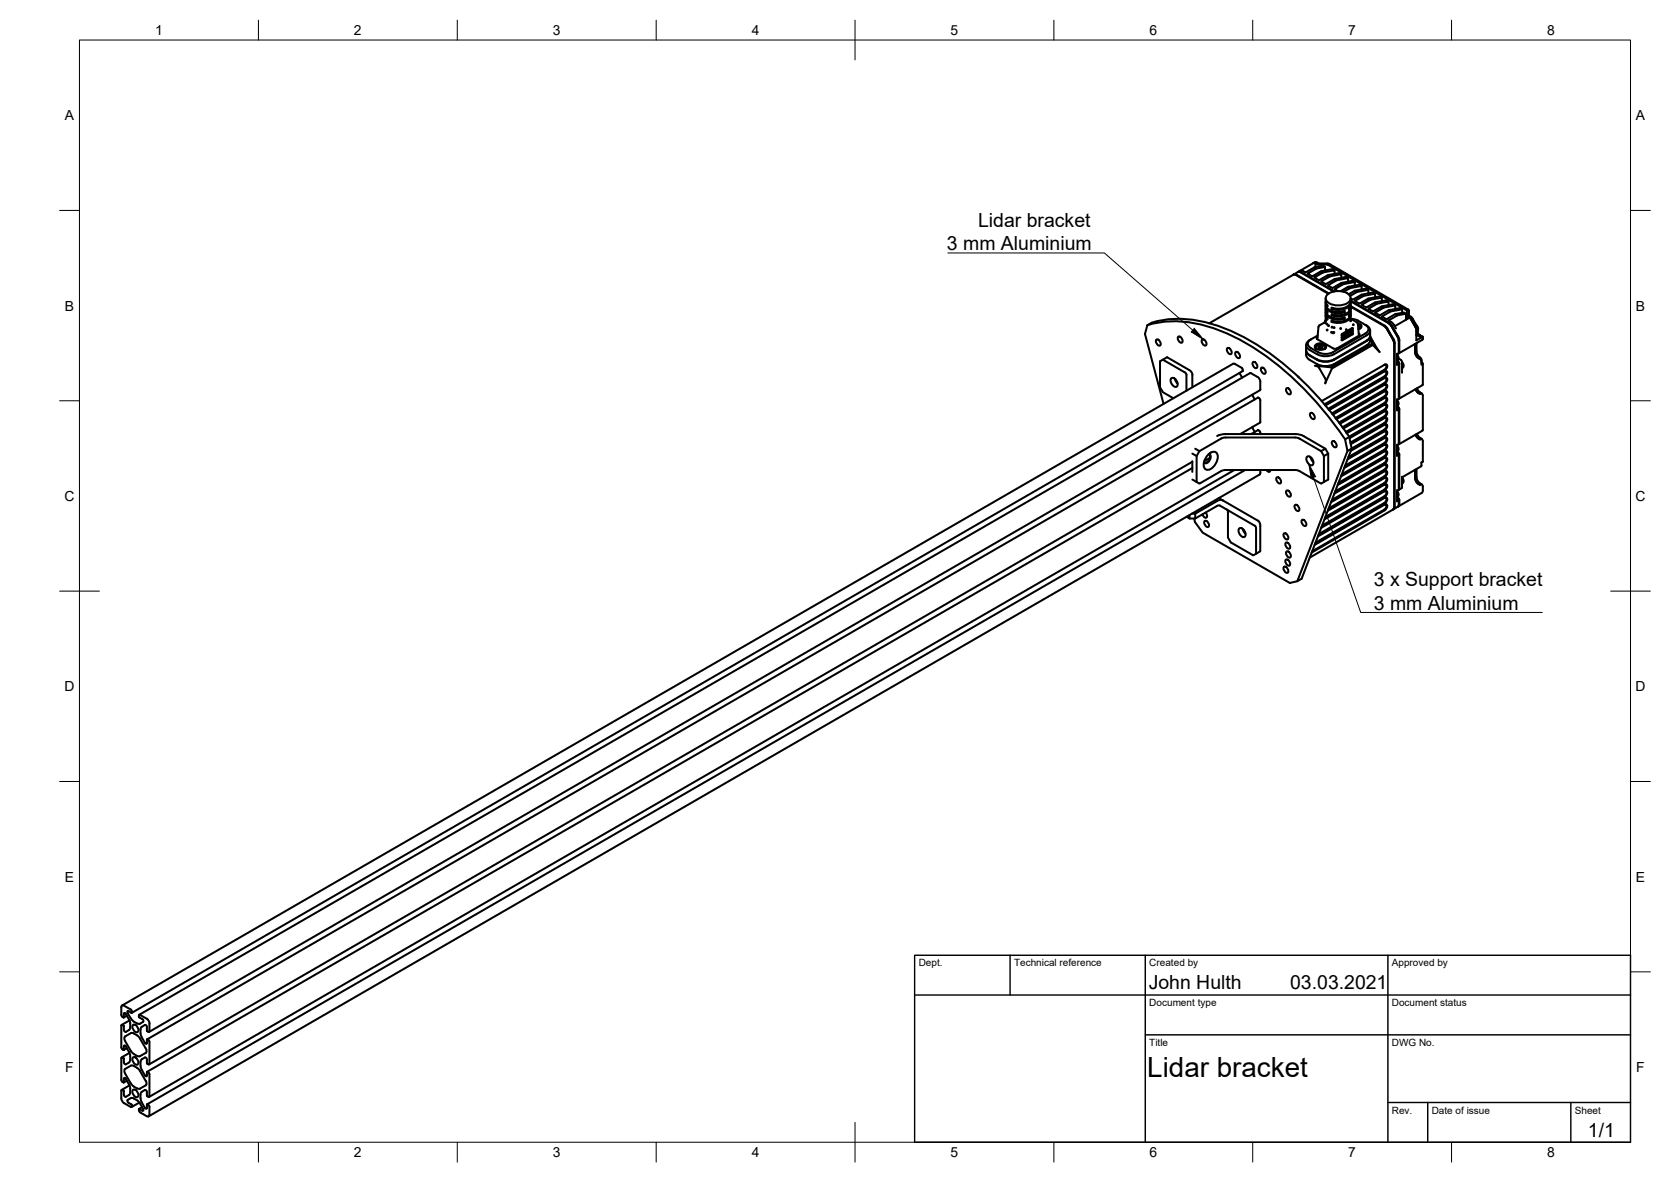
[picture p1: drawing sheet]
<svg xmlns="http://www.w3.org/2000/svg" width="420mm" height="297mm" viewBox="0 0 420 297" stroke-linecap="round" stroke-linejoin="round" font-family="sans-serif">
<!-- layer: Visible -->
<g fill="none" stroke="#000" stroke-width=".51">
<path d="M325.1 69.1h.8l8.1 4.7M325.3 69l.7 .1 8.1 4.6M326.3 68.4l-22.2 12.8M326.3 68.4l.8 .1 8.2 4.8M326.4 68.3l-.1 .1M326.5 68.3l.7 .1 8.4 4.8M326.9 68a1.28 1.28 0 0 1 1.4 .5l2.2-1.3 .5 .3-2.2 1.3 1.1 .7 2.3-1.3 .5 .3-2.2 1.3 1.1 .6 2.3-1.3 .5 .4-2.2 1.2 1.2 .7 2.2-1.3 .5 .3-2.2 1.3 1.1 .7 2.3-1.3 .5 .3-2.2 1.3 .7 .4M330.3 66.1h.3l.6 .3M330.3 66.1l-3.9 2.2M330.5 66.1l.2 .2 .1 .8M330.6 66.1h-.4M330.6 65.9l-.3 .2"/>
<path d="M330.6 65.9h.5M331 67.5l2.2-.4v.9M331.1 66l.5 .2 2.7 .1 19.7 11.4 .3 .3v1.3M331.2 66.4l2.7 .2 19.9 11.4v2.2M332.7 68.5l2.9-.6v.9M333.2 67.1l-.6-.3-2.1 .4M333.3 79.4l-.1 1.5-1.5 .9M333.3 75v.8M333.3 76.1v.5M333.3 76.9v.5M333.3 77.7v.5M333.3 78.6v.4"/>
<path d="M333.3 75.8l.5 .9M333.3 77.4l.5 .9M333.3 76.6a2.86 2.86 0 0 0 3.2 1.8l1.6-.3v.4M333.3 78.2a2.86 2.86 0 0 0 3.2 1.8l1.6-.2v.3M333.3 79l.5 1M333.3 75.9l.1 .6 .4 .5M333.3 77.6l.1 .5 .4 .6M333.3 76.8a2.04 2.04 0 0 0 2 1.8l1.7 .1 1.1-.2M333.3 78.4a2.04 2.04 0 0 0 2 1.8l1.7 .1 1.1-.2M333.3 79.2l.1 .6 .4 .5M333.7 74.1a4.3 4.3 0 0 1 5.8 .4 1.89 1.89 0 0 1-2 2.2h-1.4a2.65 2.65 0 0 1-2.8-1.8zM333.8 76.7v.4"/>
<path d="M333.8 78.3v.4M333.8 80v.3M334.4 69.5l2.9-.6v.9M334.8 77.3v.4l.4-.3M334.8 79v.3l.4-.2M335.6 67.9l-.6-.3-2.8 .6M336.1 70.4l2.9-.5v.9M337.1 73.2l1.9-1.1 .5 .3-1.6 .9M337.3 68.9l-.6-.3-2.8 .5M337.7 79.9l.4 .2M337.7 78.3l.4 .2M337.8 71.4l2.9-.5v.9"/>
<path d="M339 69.9l-.6-.3-2.8 .5M339.1 74l1.6-.9 .5 .3-1.8 1M339.2 77.5v.4M339.2 79.2v.3M339.5 72.4l2.9-.6v.9M339.6 75.7l9.6 5.5 .7 .8M339.6 76.9l8.7 5.1 2.1 3.2M339.6 77.1l8.5 4.8M339.6 75l.5 .3 2.3-1.3 .5 .3-2.2 1.3 1.1 .7 2.3-1.3 .5 .3-2.2 1.3 1.1 .7 2.3-1.3 .5 .3-2.2 1.3 1.1 .7 2.3-1.3 .5 .3-2.2 1.3 1.1 .7 2.2-1.3 2.9-.6 .6 .3-2.9 .6-.6-.3M339.6 75.6l9.7 5.5 .7 .8M339.6 75v.8M339.6 76.1v.5"/>
<path d="M339.6 76.9v.5M339.6 77.7v.5M339.6 78.6v.4M339.6 79.4v1.2M339.6 79.2a2.04 2.04 0 0 1-2 1.8l-1.7 .1-1.1-.2M339.6 77.6a2.04 2.04 0 0 1-2 1.8l-1.7 .1-1.1-.2M339.6 75.9a2.04 2.04 0 0 1-2 1.9l-1.7 .1-1.1-.3M339.6 76.8l-.1 .5-.3 .6M339.6 78.4l-.1 .6-.3 .5M339.6 79a2.86 2.86 0 0 1-3.2 1.8l-1.6-.2M339.6 77.4a2.86 2.86 0 0 1-3.2 1.8l-1.6-.2M339.6 75.8a2.86 2.86 0 0 1-3.2 1.8l-1.6-.3"/>
<path d="M339.6 76.6l-.4 .9M339.6 78.2l-.4 .9M340.7 70.9l-.6-.3-2.8 .5M341.2 73.4l2.9-.6v.9M342.4 71.8l-.6-.2-2.8 .5M342.9 74.3l2.9-.5v.9M344.1 72.8l-.6-.3-2.8 .6M344.6 75.3l2.9-.5v.9M345.8 73.8l-.6-.3-2.8 .5M346.3 76.3l2.8-.5v.9M347.5 74.8l-.6-.3-2.8 .5M348 77.3l2.8-.5v.8"/>
<path d="M349.1 75.8l-.5-.3-2.8 .5M349.7 78.3l-2.2 1.3 1.1 .6 2.2-1.3M350.8 76.8l-.5-.4-2.8 .6M352.6 77.7v.9M353.5 78.8l-.5-.3-2.2 .4 .6 .4M353.8 79.3l.2 .2M353.9 79.6l1 .7M354.3 79.3l.9 .8 1 1.7 .3 1.1M354.5 79.9l.3 .4M354.5 79.9l-3.8 2.1M288.5 81.7l-.6 2.2 4.7 17.6M288.5 81.7a28.9 28.9 0 0 1 20.5 2.3 72.2 72.2 0 0 1 27.4 23.8l1.8 2.6"/>
<path d="M289.6 81.1l-1.1 .6M289.6 81.1a28.9 28.9 0 0 1 20.4 2.3 72.2 72.2 0 0 1 27.4 23.8l1.9 2.6M290.8 85.3a1.02 1.02 0 0 1 .9 1.5 1.02 1.02 0 0 1-.9-1.5zM292.4 90.4l5.7 3.3 .2 .5v4M294.6 95a1.45 1.45 0 0 1 1.3 2.2 1.45 1.45 0 0 1-1.3-2.2zM295.4 95.2l.7 1.2M295.6 95.4l.4 .7M296.3 84.6a1.02 1.02 0 0 1 .9 1.5 1.02 1.02 0 0 1-.9-1.5zM299.8 94.2v3.1M299.8 94.2a1.47 1.47 0 0 0-.9-1.3l-5.4-3.1-1.8 1v6.5l.7 1.3 2.6 1.5M302.3 85.3a1.02 1.02 0 0 1 .9 1.5 1.02 1.02 0 0 1-.9-1.5zM308.6 87.5a1.02 1.02 0 0 1 .9 1.5 1.02 1.02 0 0 1-.9-1.5z"/>
<path d="M310.7 88.5a1.02 1.02 0 0 1 .9 1.5 1.02 1.02 0 0 1-.9-1.5zM311.7 93.7l.7 1.2M314.3 93.8l-279.3 161.2M314.3 93.8h.2M314.5 93.8l1.7 .9 .5 .6 .2 .7-.1 2-279.3 161.3M314.8 99.2l.2 .2M315 99.4l.5 1M315.1 91a1.02 1.02 0 0 1 .9 1.5 1.02 1.02 0 0 1-.9-1.5zM316.3 99.9l-279.3 161.3M316.3 99.9l.5 .3 .1 .4v5.5l-5.1 3M317.2 92.4a1.02 1.02 0 0 1 .9 1.5 1.02 1.02 0 0 1-.9-1.5zM323.5 97.6a1.02 1.02 0 0 1 .9 1.5 1.02 1.02 0 0 1-.9-1.5z"/>
<path d="M326.3 94.6l.4 .3M328.4 86.7v1.3M328.4 88.1v1.1M328.4 88a1.49 1.49 0 0 0 .9 1.2M328.4 89.2a1.49 1.49 0 0 0 .9 1.2M328.4 88.1a1.46 1.46 0 0 0 .9 1.3M329.3 89.2l1.9 1.1M329.3 87.9l1.9 1.1M329.3 90.4l1.9 1.1M329.3 89.4l1.9 1.1M329.3 85.5a1.29 1.29 0 0 0-.9 1.2 1.29 1.29 0 0 0 .9 1.2M329.6 85.3l-.3 .2"/>
<path d="M330.7 86.7a1.89 1.89 0 0 1 2.8 .3 1.59 1.59 0 0 1-2.5 .7 .6 .6 0 0 1-.3-1zM330.9 87.3l.5-.6 .9-.1 .7 .4 .1 .6M330.9 87.3v.3M330.9 87.2l-.1 .2M331.1 87.7l-.3-.2a1.03 1.03 0 0 1 1.4-1 .74 .74 0 0 1 1 .3 .74 .74 0 0 1-.2 .9M331.2 91.5l1.1 .4 1.3 .1 1.8-.5M331.3 84.7l-.2 .2 .1 .3M331.3 84.3l-1.7 1M331.6 87l.6-.1 .4 .3-.2 .3-.5 .1-.4-.3zM331.6 87v.4M331.8 81.8l-.3 .4-.3 3M332.2 86.9v.5h-.5"/>
<path d="M332.2 87.4l.2 .1M333.2 87.2l.1 .2M334.8 80.6v.3l.4-.2M334.9 92.6l-1.7 3.7M339.6 80.1l1.6 .9 .2 .4a.71 .71 0 0 1 .7 1l-.2 .2M339.7 80.1l1.5 .3 2.1 1.3M340 82.5l-2.6 1.4-.1 .3 .3 .1M340 83.1h.2l-.1 .3-2.7 1.5v-.4l2.6-1.4M340 82.4l.2 .1-.1 .3-2.6 1.5M340 83.7l-2.6 1.5-.1 .2 .3 .1 2.5-1.5M340 83.7l.2 .1-.1 .2M341.4 81.2a.78 .78 0 0 1 .9 .6 .78 .78 0 0 1-.8 .9"/>
<path d="M341.4 81.4l.3 2.9-5.6 3.3h-.8l-4.1-2.4M341.4 81.6l.5 .2 .1 .4M341.6 83.8l.3 .2-.2 .3M342 82.2v.3M342 82.1l.2 .2M343.3 81.7a1.35 1.35 0 0 1 1.2 1.2 1.35 1.35 0 0 1-.9 1.4M343.3 81.7a1.12 1.12 0 0 1 .8 1 1.12 1.12 0 0 1-.8 1.1l-8.2 4.7a4.1 4.1 0 0 1-3.6 0l-1.9-1.1a1.13 1.13 0 0 1-.8-1 1.13 1.13 0 0 1 .8-1.1M343.6 84.3l-8.7 5-1.9 .2-1.8-.5M343.6 85.7l-8.7 5-1.9 .2-1.8-.5M344.5 84.4a1.46 1.46 0 0 1-.9 1.3M344.5 83v1.3a1.57 1.57 0 0 1-.9 1.3l-8.7 5-1.9 .2-1.8-.5M344.5 84.7l.5 1.7-10.3 5.9-4.1-.4 .7 .2 .4 .4 1.6 2.9-.1 .9"/>
<path d="M344.5 84.5a1.87 1.87 0 0 1-.9 2.3l-8.2 4.7M344.5 84.5l1.7 3.1M345 86.4l.2 .3-10.3 5.9-.2-.3M345.2 86.7l1.7 1.7-.6-.8M348 81.9l.6 .5 1.7 2.9M348.1 96.3l-13.2 7.6M348.1 91.7l.2-.1a.8 .8 0 0 1-.2 1.3l-15.1 8.7M348.1 93.4l.2-.1a.8 .8 0 0 1-.2 1.3l-14.1 8.1M348.1 95h.2a.8 .8 0 0 1-.2 1.3M348.1 96.7l.2-.1a.8 .8 0 0 1-.2 1.3l-12.3 7.1M348.1 98.4l.2-.1a.8 .8 0 0 1-.2 1.3l-11.4 6.6M348.1 81.9l.7 .8"/>
<path d="M348.2 99.8l-11.4 6.6M348.2 99.8l.4-.5a.65 .65 0 0 0-.2-1.1l-12.4 7.1M349.2 81.2l.5 .6 1.7 2.8 .3 1.1M349.9 82l1.5 2.6 .3 1M350 81.9l1.5 2.6M350.2 85.3l.3 1M350.3 85.3l.3 1-.1 41.1-.3 .6M350.4 85.2l.3 1.1v41l-.3 .7M351.3 90.8l.4 .6-.1 8.9M351.3 90.6l.4 .3 .2 .5v8.6l-.2 .2M351.3 88.9v2.8M351.4 90.9l.3 .6"/>
<path d="M351.5 84.5l.4 1.1v2.9M351.6 88.9l-.3 .2 .4 1-.4 .5M351.7 90.1l.5 .3M351.7 85.6l-.1 3.2M351.9 88.5l-.2 .3M352.2 90.4l.3 .6M352.5 91v2.7M352.5 91l.4 1-.4 .5M353.5 80.4v-1.6l-2.1 .5-2.3 1.2 1.1 .7 .8 1.3M354.8 80.3l1 1.8M354.9 80.3l1 1.7M355.8 86.4l.1 2.4 .3 .7 .5 .5"/>
<path d="M355.8 82.1l.3 .7v2.7l1.7-.9-.1 .7-6 3.5M355.9 82l.3 .8-.1 1.4M355.9 97.8l.8 1M356.2 86.2v2.1M356.2 81.7l.3 .7v.6M356.2 88.3l.3 1 .9 .9v.5M356.3 97.6l1 1.3M356.5 82.9v1l.6 .3 .1 .3M356.5 83.9l-.4 .4M356.7 98.8l.4 .2 .3-.2 .4 .6M356.7 90l.4 .2M357.1 84.2l-.4 .2-.4-.2 .8 .4 .3-.2 .4 .2"/>
<path d="M357.1 90.2l.3 .4v1.1M357.4 91.1l.4 .4M357.8 99.4l-.1 8.8M357.8 91.5l-.1 5.2-6 3.5M299.8 116l-262.3 151.5M299.8 117.6l-262.8 151.8M299.8 115.9v2.7M299.8 114l1.1 .6M300.5 112.8l1.1 .6M303.9 114.1a.88 .88 0 0 1 .3 1.6l-.3 .3a.75 .75 0 0 1-1.2 .2M304 114.1a1.26 1.26 0 0 1 1.7-.5 1.26 1.26 0 0 1 .4 1.8 3.3 3.3 0 0 1-2.6 2.7 1.57 1.57 0 0 1-.6-2.5zM304.1 114.2a1.55 1.55 0 0 1-1.3 2.1"/>
<path d="M304.2 115.1l-1.4 .8M306 109.6l.8-.3 1.3-.2h18l1.7 .5 5.4 3.2M310.4 118.1l-272.9 157.6M313.1 118.1l-276.1 159.4M314.8 107.4l.2 .2M315 107.6l.5 .9M316.3 108.1l-1.7 1M316.3 108.1l.5 .3 .1 .7M316.7 119.3l-279.3 161.3M316.9 118.1v.9l-.2 .3M318.4 118.1l.7 .5 .3-.5M321.1 119.9a1.02 1.02 0 0 1 .9 1.6 1.02 1.02 0 0 1-.9-1.6z"/>
<path d="M328.7 114.7a1.45 1.45 0 0 1 1.3 2.2 1.45 1.45 0 0 1-1.3-2.2zM329.5 103.8a1.02 1.02 0 0 1 .9 1.5 1.02 1.02 0 0 1-.9-1.5zM329.6 114.9l.6 1.2M329.7 115.1l.5 .8M332.2 113.4l1-.6 .8 1.2-1.1 .6M332.3 100.8l15.9-9.2h.4a1.08 1.08 0 0 1-.4 1.5l-15 8.7M333.3 101.9l14.9-8.6h.4a1.08 1.08 0 0 1-.4 1.5l-14.1 8.1M334 114v6.5l-1.8 1-5.5-3.1-1.1-.3h-17.8l-.7 .3-5.5 3.1-.7-.4M334.2 103l14-8 .4-.1a1.08 1.08 0 0 1-.4 1.5l-13.2 7.6M335 110.9a1.02 1.02 0 0 1 .9 1.5 1.02 1.02 0 0 1-.9-1.5zM335.1 104.2l13.1-7.5 .4-.1a1.08 1.08 0 0 1-.4 1.5l-12.3 7.1M336.9 106.5l11.3-6.5 .4-.1a1.08 1.08 0 0 1-.4 1.6l-10.5 6"/>
<path d="M337.2 119.7l11-6.3 .4-.1a1.08 1.08 0 0 1-.4 1.6l-11.8 6.7M337.8 107.7l10.4-6 .4-.1a1.08 1.08 0 0 1-.4 1.5l-9.7 5.6M338 117.6l10.2-5.9h.4a1.08 1.08 0 0 1-.4 1.5l-10.9 6.3M339.3 109.8l.6 2.9-12.6 32.7-1.1 .7-1.9 .4-21.9-12.7-1.9-2.6-.3-.9M339.3 109.8l-1.1 .6 .6 2.9M339.3 110.1l8.9-5.1h.4a1.08 1.08 0 0 1-.4 1.5l-8.6 4.9M339.7 113.3l8.5-4.9 .4-.1a1.08 1.08 0 0 1-.4 1.5l-9.3 5.4M348.1 104.6l-8.9 5.1M348.1 109.7l-9.1 5.2M348.1 100.1l.2-.1a.8 .8 0 0 1-.2 1.3l-10.6 6.1M348.1 101.7h.2a.8 .8 0 0 1-.2 1.3l-9.7 5.5M348.1 103.4l.2-.1a.8 .8 0 0 1-.2 1.3"/>
<path d="M348.1 105.1l.2-.1a.8 .8 0 0 1-.2 1.3l-8.5 4.9M348.1 106.7h.2a.8 .8 0 0 1-.2 1.3l-9.3 5.3-12.6 32.8M348.1 108.4h.2a.8 .8 0 0 1-.2 1.3M348.1 110.1l.2-.1a.8 .8 0 0 1-.2 1.3l-9.9 5.7M348.1 111.8l.2-.1a.8 .8 0 0 1-.2 1.3l-10.7 6.2M348.1 113.5l.2-.1a.8 .8 0 0 1-.2 1.3l-11.5 6.6M348.1 115.1h.2a.8 .8 0 0 1-.2 1.2l-12.4 7.2M348.1 116.8l.2-.1a.8 .8 0 0 1-.2 1.3l-13.2 7.6M348.1 118.5l.2-.1a.8 .8 0 0 1-.2 1.3l-14 8.1M348.2 104.8l-8.9 5.1M348.2 106.7l-8.6 4.9M348.2 110.1l-9.4 5.3"/>
<path d="M348.2 115.1l-11.9 6.8M348.2 118.2l-13.4 7.7M348.2 104.8l.4-.5a.65 .65 0 0 0-.2-1l-9.8 5.6M348.2 118.2l.4-.5a.65 .65 0 0 0-.2-1l-12.9 7.3M348.2 106.7l.4-.1a1.08 1.08 0 0 1-.4 1.6l-8.4 4.8M348.2 110h.4a1.08 1.08 0 0 1-.4 1.5l-10.1 5.8M348.2 115.1l.4-.1a1.08 1.08 0 0 1-.4 1.5l-12.6 7.3M351.3 102.2l.4 .6v8.7M351.3 113.7l.4 .5M351.3 113.5l.4 .3 .2 .4M351.3 102.1l.4 .3 .2 .4v8.6l-.2 .2M351.3 100.3v2.9"/>
<path d="M351.3 111.7v2.9M351.3 111.9l.4 .8-.2 .6M351.4 102.3l.3 .6M351.4 113.7l.3 .6M351.5 101.9l-.2 .1M351.5 113.3l-.2 .1M351.6 100.3l-.3 .2 .4 .8-.2 .6M351.6 111.7l-.3 .2M351.7 114.3l-.1 8.8M351.7 111.5l-.1 .2M351.9 114.3v8.5l-.2 .3M352.5 119.8l-.1 2.9"/>
<path d="M352.5 120l.4 .8-.2 .5M355.8 118.1l.1 2.4 .3 .7 .5 .5M355.9 109.2l.8 1M356.2 117.9v2.4l.3 .7 .8 .7M356.3 109l.8 1M356.7 110.2l.4 .3 .3-.3 .4 .6M357.1 110l.2 .3M357.4 116.2l-.1 1-4.8 2.8M357.7 108.2l-6 3.4M357.8 110.9v5.1M357.8 115.9l-.4 .4M299.1 129.4v.9"/>
<path d="M299.8 120.5l1.1 .6M300.5 129.1v1.2M300.9 121.1v-6.5l.7-1.2 5.7-3.3 .8-.2h17.5l1.1 .3 5.5 3.2 .7 1.2v6.5M303 130.9a1.02 1.02 0 0 1 .8 1.5 1.02 1.02 0 0 1-.8-1.5zM303.1 128.8l.3 .5a.49 .49 0 0 1 .1 .5 .49 .49 0 0 1-.5 .3l-.7-.8M306 127.2l-5.5 3.1h-1.4l-.8-.4M306 127.1h.7l9 5.2 .1 6.9-.7 .4-5.6-3.3-.7-1.2v-6.4l-.3-.7M306.5 125.2l1 .6M307.5 125.8l8.8 5a1.47 1.47 0 0 1 .6 1.4v6.3l-1.1 .7M307.5 125.8a1.47 1.47 0 0 0-1.5 .1l-5.5 3.2h-.8M311.7 132.7a1.45 1.45 0 0 1 1.2 2.2 1.45 1.45 0 0 1-1.2-2.2zM312.5 133l.7 1.1"/>
<path d="M312.7 133.1l.4 .8M322.9 134a1.02 1.02 0 0 1 .9 1.5 1.02 1.02 0 0 1-.9-1.5zM323.4 136.4a1.02 1.02 0 0 1 .8 1.5 1.02 1.02 0 0 1-.8-1.5zM323.5 123.3a1.02 1.02 0 0 1 .9 1.5 1.02 1.02 0 0 1-.9-1.5zM323.5 138.6a1.02 1.02 0 0 1 .9 1.5 1.02 1.02 0 0 1-.9-1.5zM325.7 126.9a1.02 1.02 0 0 1 .8 1.5 1.02 1.02 0 0 1-.8-1.5zM327.4 130.6a1.02 1.02 0 0 1 .9 1.6 1.02 1.02 0 0 1-.9-1.6zM330.5 137l17.7-10.2 .4-.1a1.08 1.08 0 0 1-.4 1.5l-18.4 10.7M333.9 128.4l14.3-8.3 .4-.1a1.08 1.08 0 0 1-.4 1.6l-15.1 8.6M334.7 126.2l13.5-7.8h.4a1.08 1.08 0 0 1-.4 1.5l-14.3 8.2M348.1 120.1h.2a.8 .8 0 0 1-.2 1.3l-14.9 8.5M348.1 121.8l.2-.1a.8 .8 0 0 1-.2 1.3l-15.7 9.1"/>
<path d="M348.1 123.5l.2-.1a.8 .8 0 0 1-.2 1.3l-16.5 9.5M348.1 125.2l.2-.1a.8 .8 0 0 1-.2 1.3l-17.3 10M348.1 126.8h.2a.8 .8 0 0 1-.2 1.3l-18.2 10.4M348.2 123.2l-15.9 9.2M348.2 123.4l-16 9.3M348.2 126.6l-17.6 10.1M348.2 123.2l.4-.5a.65 .65 0 0 0-.2-1l-15.4 8.8M348.2 126.6l.4-.5a.65 .65 0 0 0-.2-1.1l-17 9.8M348.2 123.4h.4a1.08 1.08 0 0 1-.4 1.5l-16.7 9.6M350.2 128.1l-20.9 12M350.4 128l-.2 .1M351.3 125.1l.4 .6"/>
<path d="M351.3 124.9l.4 .3 .2 .5M351.3 123.2v2.8M351.3 123.4l.4 1-.4 .5M351.4 125.2l.3 .6M351.6 123.2l-.3 .1M351.7 125.7v1.3l-.3 .4M351.9 125.7l-.1 1.2-.2 .4M352.4 122.7l-.7 .4M352.7 121.4l-.2 .1M356.7 121.7l.4 .2 .3-.2M357.4 121.7l.4 .6-.1 1.2-.2 .4M357.4 123.9l-7 4.1"/>
<path d="M322.9 142.4a1.02 1.02 0 0 1 .9 1.5 1.02 1.02 0 0 1-.9-1.5zM323.4 140.6a1.02 1.02 0 0 1 .8 1.5 1.02 1.02 0 0 1-.8-1.5zM30.5 255l.3 .6h.4M30.7 252.7l279.3-161.3 .5 .1 1.8 1.1 .1 .7-279.3 161.2M31.1 254.8v.8M31.1 257.9v.9M31.1 254.8l.2-.2 .4 .2M31.2 257.9l-.7-.3v5.6M31.2 252.7l1.7 1 .2 .3v.5M31.2 252.7l-.3-.1-.3 .2-.1 2.3M31.6 254.8l1 1.7a1.96 1.96 0 0 1-1 2.8l-.3-.1-.2-.4M31.9 255.3l-.8 .4"/>
<path d="M32.1 254.6l1 1.6a1.95 1.95 0 0 0 2.9 .6M32.6 256.4l-2 1.2M33.2 254.5l-1.1-.5v.5M33.5 257.5a1.23 1.23 0 0 1 1.1 1.9 1.23 1.23 0 0 1-1.1-1.9zM36 256.8l-.1-.6-.9-.6 .1-.6 1.8 1 .5 .5 .2 .7v2M37.3 259.3l-.3-.2-.1-1.1-.3-.4a1.56 1.56 0 0 0-1.2 .8v1.8l1.2 2.1h.3l.1-1.1 .3 .2M37.6 259.1l-.3 .2M30.5 263.2l.5 .6M30.8 273.9l.2 .2M30.8 273.9l-.3 .2v1.9l.2 .7 .5 .5 1.7 1h.2v-.5M31 274l.2 .2M31.1 262.9v.9"/>
<path d="M31.1 266.1v.8M31.1 271.1v.9M31.1 274.2v.9M31.1 262.9l.2-.2 .4 .3M31.1 266.9l.4 .6 .9-.5M31.1 271.1l.2-.2 .4 .2M31.1 275.1l.4 .5 .9-.4M31.2 263.8l-.2 .1M31.2 266.1l-.4-.3h-.3v5.6l.3 .5h.4M31.5 261.6l1.7 2.9 1.2 .9h.8M31.5 260.5l1.4-.9h.5l1.3 .7 .5 .7M31.5 268.6l1.4-.8 .7 .1 1.4 1 1.6 2.7a.85 .85 0 0 1 0 1.2l-1.4 .8-.8-.1-1.3-1-1.6-2.7"/>
<path d="M31.5 260.4a.89 .89 0 0 0 0 1.2M31.5 268.6a.89 .89 0 0 0 0 1.2M31.6 271.2l1.1 2.1v1.5l-.3 .4M31.6 263l.8 1.4M31.9 263.4l-.8 .5M31.9 271.6l-.8 .4M32.1 276.4a2.02 2.02 0 0 1 3.1 .9l.8 1.4M32.1 276.4l-.1 .3 .3 .4M32.3 277.1l.7 .5M32.4 264.4l.3 1v1.2l-.3 .4M32.6 264.6l-2 1.1M32.6 272.8l-2 1.1"/>
<path d="M33.1 277.5l.1 .2M33.5 273.8a1.23 1.23 0 0 1 1.1 1.9 1.23 1.23 0 0 1-1.1-1.9zM33.5 265.7a1.23 1.23 0 0 1 1.1 1.8 1.23 1.23 0 0 1-1.1-1.8zM35 278.7l.8 .4M35.1 277.1l-2 1.1M35.2 261l1.4 2.4a.89 .89 0 0 1 0 1.2M35.7 278.2l-.8 .5M36 278.7l.1 .4h-.3M36.6 264.6l-1.4 .8M36.9 275.3v-1l-.3-.4a1.56 1.56 0 0 0-1.2 .9v1.7l1 1.9 .5 .2 .1-1.1 .5 .5v2.4l-.3 .2-.3-.1-1.7-1-.3-.5 .1-.3M36.9 275.3l.2 .2M37 275.5l.3 .1"/>
<path d="M37.3 267.5l-.3-.2-.1-1.2-.3-.4a1.56 1.56 0 0 0-1.2 .9v1.7l1.2 2.1 .3 .1 .1-1.1 .3 .1M37.3 269.5l.3 .5v5.5l-.3 .1M37.3 261.3l.3 .5v5.5l-.3 .2"/>
</g>
<g fill="#000" stroke="#000" stroke-width=".25">
<circle cx="330.9" cy="87.6" r=".24"/>
<circle cx="333.1" cy="87.6" r=".24"/>
<circle cx="333.2" cy="81.1" r=".24"/>
<circle cx="333.3" cy="80.6" r=".24"/>
<circle cx="333.6" cy="81.5" r=".24"/>
<circle cx="333.7" cy="82.9" r=".24"/>
<circle cx="334" cy="81.8" r=".24"/>
<circle cx="334.8" cy="83.5" r=".24"/>
<circle cx="334.9" cy="82.2" r=".24"/>
<circle cx="335.2" cy="83.7" r=".24"/>
<circle cx="335.4" cy="83.6" r=".24"/>
<circle cx="335.4" cy="82.3" r=".24"/>
<circle cx="337.1" cy="82.6" r=".24"/>
<circle cx="338.5" cy="82.9" r=".24"/>
<circle cx="339.6" cy="80.6" r=".24"/>
<circle cx="340.3" cy="81.6" r=".24"/>
</g>
<g fill="#000">
<circle cx="332.7" cy="81.5" r=".25"/>
<circle cx="332.8" cy="81.5" r=".25"/>
</g>
<!-- layer: Border -->
<g fill="none" stroke="#000" stroke-width=".25">
<path d="M20 10.1h390v276.9h-390zM65 5.1v5M115 5.1v5M165 5.1v5M215 5.1v10M265 5.1v5M315 5.1v5M365 5.1v5M15 52.9h5M410 52.9h5M15 100.7h5M410 100.7h5"/>
<path d="M15 148.6h10M405 148.6h10M15 196.4h5M410 196.4h5M15 244.2h5M410 244.2h5M65 287v5M115 287v5M165 287v5M215 282.1v9.9M265 287v5M315 287v5"/>
<path d="M365 287v5"/>
</g>
<!-- layer: TitleBlock -->
<path d="M230 240.1h180v46.9h-180zM230 250h180M254 240.1v9.9M288 240.1v46.9M349 240.1v46.9M288 260.1h122M349 277.1h61M359 277.1v9.9M395 277.1v9.9" fill="none" stroke="#000" stroke-width=".36"/>
<!-- layer: Annotations -->
<path d="M300.3 82.5l2.3 2.8-3.1-1.9zM329.1 116.7l1.7 3.1-1.1 .3z" fill="#000" stroke="#000" stroke-width=".25"/>
<path d="M238.3 63.6h39.4l22.2 19.4M330.2 120l11.9 33.9h45.7" fill="none" stroke="#000" stroke-width=".25"/>
<text font-size="7" x="288.5" y="270.6">Lidar bracket</text>
<g font-size="4.9">
<text x="246" y="57">Lidar bracket</text>
<text x="238.1" y="62.9">3 mm Aluminium</text>
<text x="345.4" y="147.4">3 x Support bracket</text>
<text x="345.4" y="153.2">3 mm Aluminium</text>
<text x="288.8" y="248.5">John Hulth</text>
<text x="324.4" y="248.6">03.03.2021</text>
<text x="399.3" y="285.8">1/1</text>
</g>
<g font-size="3.5">
<text x="39" y="8.8">1</text>
<text x="89" y="8.8">2</text>
<text x="139" y="8.8">3</text>
<text x="189" y="8.8">4</text>
<text x="239" y="8.8">5</text>
<text x="289" y="8.8">6</text>
<text x="339" y="8.8">7</text>
<text x="389" y="8.8">8</text>
<text x="16.3" y="30.2">A</text>
<text x="411.3" y="30.2">A</text>
<text x="16.3" y="78">B</text>
<text x="411.3" y="78">B</text>
<text x="16.2" y="125.9">C</text>
<text x="411.2" y="125.9">C</text>
<text x="16.2" y="173.7">D</text>
<text x="411.2" y="173.7">D</text>
<text x="16.3" y="221.6">E</text>
<text x="411.3" y="221.6">E</text>
<text x="16.4" y="269.4">F</text>
<text x="411.4" y="269.4">F</text>
<text x="39" y="290.8">1</text>
<text x="89" y="290.8">2</text>
<text x="139" y="290.8">3</text>
<text x="189" y="290.8">4</text>
<text x="239" y="290.8">5</text>
<text x="289" y="290.8">6</text>
<text x="339" y="290.8">7</text>
<text x="389" y="290.8">8</text>
</g>
<g font-size="2.5">
<text x="231" y="242.9">Dept.</text>
<text x="255" y="242.9">Technical reference</text>
<text x="289" y="242.9">Created by</text>
<text x="350" y="242.9">Approved by</text>
<text x="289" y="252.8">Document type</text>
<text x="350" y="252.8">Document status</text>
<text x="289" y="262.9">Title</text>
<text x="350" y="262.9">DWG No.</text>
<text x="350" y="279.9">Rev.</text>
<text x="360" y="279.9">Date of issue</text>
<text x="396" y="279.9">Sheet</text>
</g>
</svg>
